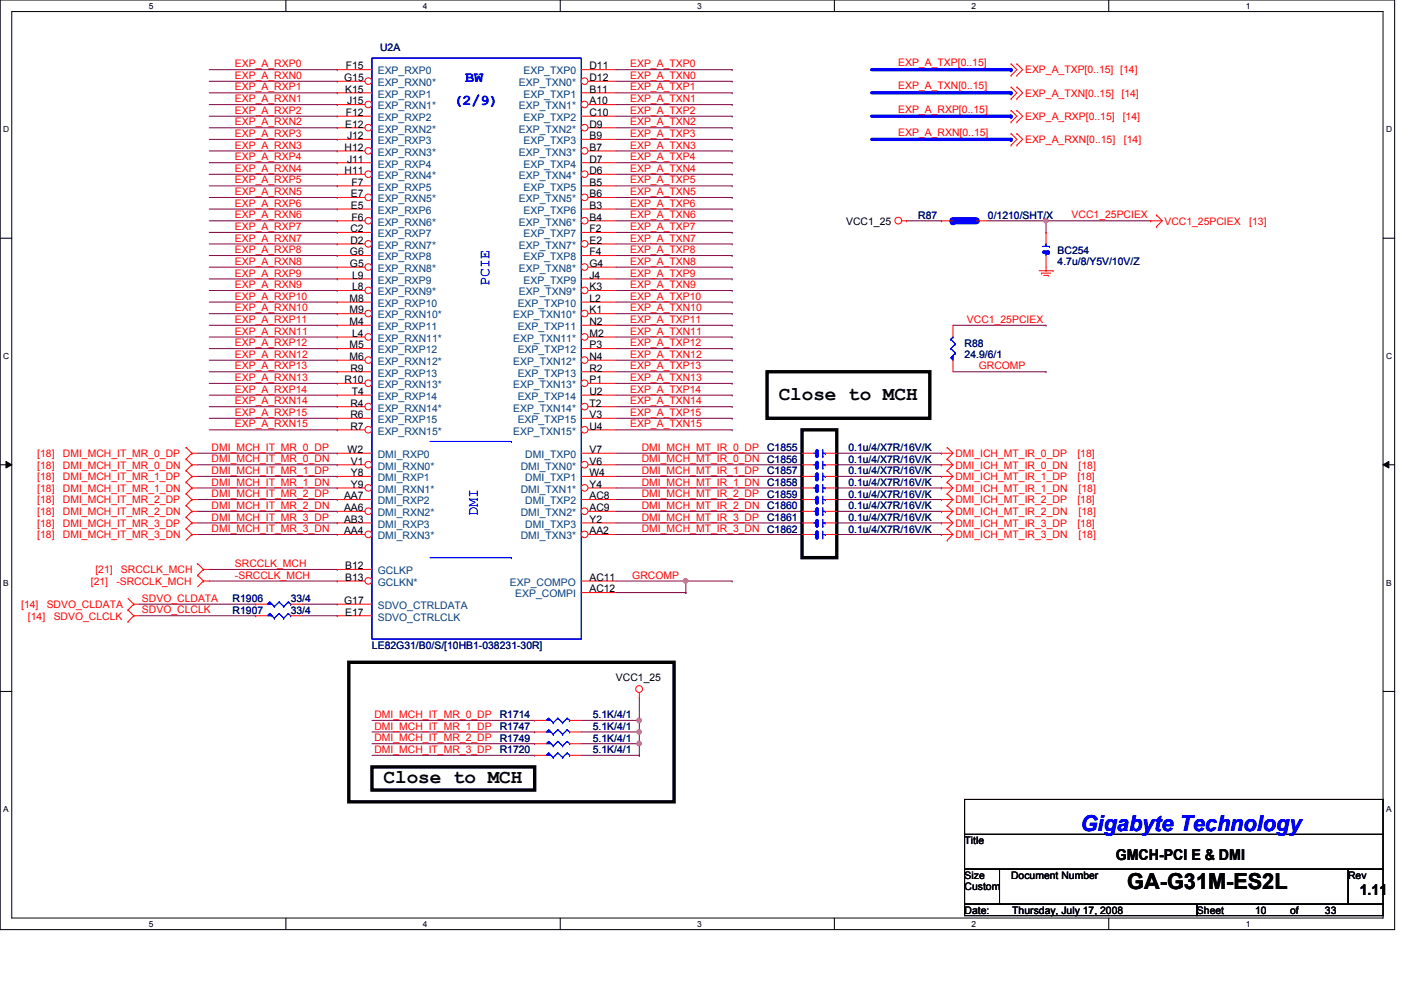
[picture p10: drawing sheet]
<svg xmlns="http://www.w3.org/2000/svg" width="297mm" height="210mm" viewBox="0 0 297 210" stroke-linecap="round" stroke-linejoin="round" font-family="sans-serif">
<path d="M0 0h295.7v197.1h-295.7zM2.5 2.5h290.7v192.1h-290.7z" fill="none" stroke="#000" stroke-width=".21"/>
<g fill="#fff">
<path d="M31.5 .3h1v1.9h-1z"/>
<path d="M31.5 194.9h1v2h-1z"/>
</g>
<path d="M60.6 0v2.5M60.6 194.6v2.5" fill="none" stroke="#000" stroke-width=".21"/>
<g fill="#fff">
<path d="M89.7 .3h.9v1.9h-.9z"/>
<path d="M89.7 194.9h.9v2h-.9z"/>
</g>
<path d="M118.8 0v2.5M118.8 194.6v2.5" fill="none" stroke="#000" stroke-width=".21"/>
<g fill="#fff">
<path d="M147.8 .3h1v1.9h-1z"/>
<path d="M147.8 194.9h1v2h-1z"/>
</g>
<path d="M176.9 0v2.5M176.9 194.6v2.5" fill="none" stroke="#000" stroke-width=".21"/>
<g fill="#fff">
<path d="M205.9 .3h1v1.9h-1z"/>
<path d="M205.9 194.9h1v2h-1z"/>
</g>
<path d="M235.1 0v2.5M235.1 194.6v2.5" fill="none" stroke="#000" stroke-width=".21"/>
<g fill="#fff">
<path d="M264.1 .3h1v1.9h-1z"/>
<path d="M264.1 194.9h1v2h-1z"/>
<path d="M.7 26.5h1.2v1.9h-1.2z"/>
<path d="M293.9 26.5h1.2v1.9h-1.2z"/>
<path d="M.7 74.5h1.2v2h-1.2z"/>
<path d="M293.9 74.5h1.2v2h-1.2z"/>
</g>
<path d="M0 50.5h2.5M293.2 50.5h2.5" fill="none" stroke="#000" stroke-width=".21"/>
<g fill="#fff">
<path d="M.7 122.6h1.1v1.9h-1.1z"/>
<path d="M293.9 122.6h1.1v1.9h-1.1z"/>
</g>
<path d="M0 98.6h2.5M1.3 97.8l1.2 .8-1.2 .6zM293.2 98.6l1.3-.8v1.4zM293.2 98.6h2.5" fill="none" stroke="#000" stroke-width=".21"/>
<path d="M1.3 97.8l1.2 .8-1.2 .6zM293.2 98.6l1.3-.8v1.4z" fill="#000"/>
<g fill="#fff">
<path d="M.7 170.6h1.1v2h-1.1z"/>
<path d="M293.9 170.6h1.1v2h-1.1z"/>
</g>
<path d="M0 146.6h2.5M293.2 146.6h2.5" fill="none" stroke="#000" stroke-width=".21"/>
<path d="M184.8 24.6h29.6" fill="none" stroke="#00f" stroke-width=".72"/>
<circle cx="214.4" cy="24.6" r=".36" fill="#00f"/>
<path d="M184.8 29.5h29.6" fill="none" stroke="#00f" stroke-width=".72"/>
<circle cx="214.4" cy="29.5" r=".36" fill="#00f"/>
<path d="M184.8 14.8h29.6" fill="none" stroke="#00f" stroke-width=".72"/>
<circle cx="214.4" cy="14.8" r=".36" fill="#00f"/>
<path d="M184.8 19.7h29.6" fill="none" stroke="#00f" stroke-width=".72"/>
<circle cx="214.4" cy="19.7" r=".36" fill="#00f"/>
<g fill="none" stroke="#800040" stroke-width=".21">
<path d="M44.4 19.7h27.1M44.4 14.8h27.1M44.4 17.2h27.1M71.5 19.7h.1M71.5 14.8h.1M71.5 17.2h.1M130.6 19.7h24.6M130.6 14.8h24.6M130.6 17.2h24.6M155.2 19.7h.1M155.2 17.2h.1M155.2 14.8h.1"/>
<path d="M44.4 24.6h27.1M44.4 39.4h27.1M44.4 37h27.1M44.4 32h27.1M44.4 29.5h27.1M44.4 27.1h27.1M44.4 22.2h27.1M44.4 34.5h27.1M71.5 24.6h.1M71.5 39.4h.1M71.5 29.5h.1M71.5 34.5h.1"/>
<path d="M71.5 22.2h.1M71.5 37h.1M71.5 27.1h.1M71.5 32h.1M130.6 24.6h24.6M130.6 39.4h24.6M130.6 37h24.6M130.6 32h24.6M130.6 29.5h24.6M130.6 27.1h24.6M130.6 22.2h24.6M130.6 34.5h24.6"/>
<path d="M155.2 37h.1M155.2 32h.1M155.2 27.1h.1M155.2 22.2h.1M155.2 39.4h.1M155.2 34.5h.1M155.2 29.5h.1M155.2 24.6h.1M44.4 46.8h27.1M44.4 56.6h27.1M44.4 51.7h27.1M44.4 49.3h27.1"/>
<path d="M44.4 41.9h27.1M44.4 54.2h27.1M44.4 59.1h27.1M44.4 44.3h27.1M71.5 46.8h.1M71.5 51.7h.1M71.5 56.6h.1M71.5 49.3h.1M71.5 54.2h.1M71.5 59.1h.1M71.5 41.9h.1M71.5 44.3h.1"/>
<path d="M130.6 46.8h24.6M130.6 56.6h24.6M130.6 51.7h24.6M130.6 49.3h24.6M130.6 41.9h24.6M130.6 54.2h24.6M130.6 59.1h24.6M130.6 44.3h24.6M155.2 56.6h.1M155.2 51.7h.1M155.2 49.3h.1M155.2 46.8h.1"/>
<path d="M155.2 41.9h.1M155.2 59.1h.1M155.2 54.2h.1M155.2 44.3h.1M44.4 78.8h27.1M44.4 76.4h27.1M44.4 69h27.1M44.4 71.5h27.1M44.4 61.6h27.1M44.4 73.9h27.1M44.4 66.5h27.1M44.4 64h27.1"/>
<path d="M71.5 78.8h.1M71.5 69h.1M71.5 73.9h.1M71.5 66.5h.1M71.5 71.5h.1M71.5 61.6h.1M71.5 76.4h.1M71.5 64h.1M130.6 78.8h24.6M130.6 76.4h24.6M130.6 69h24.6M130.6 71.5h24.6"/>
<path d="M130.6 61.6h24.6M130.6 73.9h24.6M155.2 76.4h.1M155.2 71.5h.1M155.2 61.6h.1M155.2 78.8h.1M155.2 73.9h.1M155.2 69h.1M44.4 91.1h27.1M44.4 86.2h27.1M44.4 81.3h27.1M44.4 83.8h27.1"/>
<path d="M44.4 88.7h27.1M71.5 91.1h.1M71.5 83.8h.1M71.5 88.7h.1M71.5 81.3h.1M71.5 86.2h.1M130.6 91.1h24.6M130.6 86.2h24.6M130.6 81.3h24.6M130.6 83.8h24.6M130.6 88.7h24.6M155.2 91.1h.1"/>
<path d="M155.2 86.2h.1M155.2 81.3h.1M155.2 88.7h.1M155.2 83.8h.1M44.4 120.7h27.1M44.4 123.2h27.1M71.5 120.7h.1M71.5 123.2h.1M130.6 123.2h14.8M130.6 125.6h14.8M145.4 125.6h.1M145.4 123.2h.1"/>
<path d="M145.4 123.2v2.4"/>
</g>
<circle cx="145.4" cy="123.1" r=".47" fill="#f0f"/>
<circle cx="145.4" cy="123.1" r=".47" fill="none" stroke="#f0f" stroke-width=".21"/>
<path d="M192.2 46.8h7.4M199.6 46.8h.1M209.5 46.8h12.3M221.8 49.3h.1M221.8 46.8h.1M221.8 46.8v2.5M202.1 78.8h19.7M202.1 69h19.7M221.8 78.8h.1M221.8 69h.1M145.4 123.2h9.8M155.2 123.2h.1" fill="none" stroke="#800040" stroke-width=".21"/>
<circle cx="221.7" cy="46.8" r=".47" fill="#f0f"/>
<circle cx="221.7" cy="46.8" r=".47" fill="none" stroke="#f0f" stroke-width=".21"/>
<g fill="none" stroke="#800040" stroke-width=".21">
<path d="M221.8 46.8h22.2M244 46.8h.1M130.6 64h24.6M130.6 66.5h24.6M155.2 64h.1M155.2 66.5h.1M41.9 98.6h29.6M41.9 96.1h29.6M71.5 96.1h.1M71.5 98.6h.1M130.6 98.6h39.4M130.6 96.1h39.4"/>
<path d="M170 98.6h.1M170 96.1h.1M177.4 98.6h22.2M177.4 96.1h22.2M199.6 98.6h.1M199.6 96.1h.1M41.9 113.3h29.6M41.9 103.5h29.6M41.9 101h29.6M41.9 108.4h29.6M41.9 105.9h29.6M41.9 110.9h29.6"/>
<path d="M71.5 108.4h.1M71.5 105.9h.1M71.5 103.5h.1M71.5 113.3h.1M71.5 101h.1M71.5 110.9h.1M130.6 113.3h39.4M130.6 103.5h39.4M130.6 101h39.4M130.6 108.4h39.4M130.6 105.9h39.4M130.6 110.9h39.4"/>
<path d="M170 113.3h.1M170 103.5h.1M170 101h.1M170 108.4h.1M170 105.9h.1M170 110.9h.1M177.4 113.3h22.2M177.4 103.5h22.2M177.4 101h22.2M177.4 108.4h22.2M177.4 105.9h22.2M177.4 110.9h22.2"/>
<path d="M199.6 108.4h.1M199.6 101h.1M199.6 105.9h.1M199.6 110.9h.1M199.6 113.3h.1M199.6 103.5h.1M78.9 157.7h34.5M78.9 155.2h34.5M113.4 157.7h.1M113.4 155.2h.1M123.2 157.7h12.3M135.5 157.7h.1"/>
<path d="M135.5 157.7v2.4M78.9 160.1h34.5M113.4 160.1h.1M135.5 160.1h.1"/>
</g>
<circle cx="135.5" cy="157.6" r=".47" fill="#f0f"/>
<circle cx="135.5" cy="157.6" r=".47" fill="none" stroke="#f0f" stroke-width=".21"/>
<path d="M123.2 155.2h12.3M123.2 152.7h12.3M135.5 155.2h.1M135.5 152.7h.1M135.5 152.7v2.5M123.2 160.1h12.3M135.5 160.1h.1" fill="none" stroke="#800040" stroke-width=".21"/>
<circle cx="135.5" cy="152.7" r=".47" fill="#f0f"/>
<circle cx="135.5" cy="152.7" r=".47" fill="none" stroke="#f0f" stroke-width=".21"/>
<path d="M78.9 152.7h34.5M113.4 152.7h.1M135.5 157.7h.1M135.5 155.2v2.5" fill="none" stroke="#800040" stroke-width=".21"/>
<circle cx="135.5" cy="155.2" r=".47" fill="#f0f"/>
<circle cx="135.5" cy="155.2" r=".47" fill="none" stroke="#f0f" stroke-width=".21"/>
<path d="M29.6 130.6h24.6M29.6 128.1h24.6M54.2 130.6h.1M54.2 128.1h.1M64.1 130.6h7.4M64.1 128.1h7.4M71.5 128.1h.1M71.5 130.6h.1M135.5 152.7h.1M135.5 147.8v4.9" fill="none" stroke="#800040" stroke-width=".21"/>
<g fill="none" stroke="#f00" stroke-width=".21">
<path d="M214.4 16h.1M214.4 13.5h.1M214.4 18.5h.1M214.4 13.5l1.2 1.3-1.2 1.2M214.4 18.5l1.2 1.2-1.2 1.3M215.6 16h.1M215.6 13.5h.1M215.6 18.5h.1M215.6 13.5l1.2 1.3-1.2 1.2M215.6 18.5l1.2 1.2-1.2 1.3M214.4 25.9h.1M214.4 23.4h.1"/>
<path d="M214.4 30.8h.1M214.4 28.3h.1M214.4 21h.1M214.4 23.4l1.2 1.2-1.2 1.3M214.4 28.3l1.2 1.2-1.2 1.3M215.6 25.9h.1M215.6 23.4h.1M215.6 30.8h.1M215.6 28.3h.1M215.6 21h.1M215.6 23.4l1.2 1.2-1.2 1.3M215.6 28.3l1.2 1.2-1.2 1.3"/>
<path d="M191.2 46.8h1M192.2 46.8h.1M220.3 57.4h3M220.8 57.9h.1M220.8 57.9h2M221.3 58.4h.9M221.8 57.4h.1M221.8 56.6v.8M222.2 58.4h.1M223.3 57.4h.1M244 46.8h.1M244 46.8h2.4"/>
<path d="M245.2 48h.1M245.2 45.6h.1M245.2 45.6l1.2 1.2M246.4 46.8l-1.2 1.2M39.5 94.9h.1M39.5 97.3h.1M39.5 99.8h.1M39.5 94.9l1.2 1.2M39.5 97.3l1.2 1.3M39.5 99.8l1.2 1.2M40.7 96.1h.1M40.7 98.6h.1"/>
<path d="M40.7 98.6h1.2M40.7 96.1h1.2M40.7 96.1l-1.2 1.2M40.7 98.6l-1.2 1.2M199.6 98.6h.1M199.6 96.1h.1M199.6 98.6h2.5M199.6 96.1h2.5M200.8 99.8h.1M200.8 97.3h.1M200.8 94.9h.1M200.8 97.3l1.3 1.3"/>
<path d="M200.8 94.9l1.3 1.2M200.8 99.8l1.3 1.2M202.1 98.6l-1.3 1.2M202.1 96.1l-1.3 1.2M39.5 102.2h.1M39.5 104.7h.1M39.5 107.2h.1M39.5 109.6h.1M39.5 112.1h.1M39.5 102.2l1.2 1.3M39.5 104.7l1.2 1.2M39.5 107.2l1.2 1.2"/>
<path d="M39.5 109.6l1.2 1.3M39.5 112.1l1.2 1.2M40.7 101h.1M40.7 103.5h.1M40.7 105.9h.1M40.7 108.4h.1M40.7 110.9h.1M40.7 113.3h.1M40.7 105.9h1.2M40.7 110.9h1.2M40.7 103.5h1.2M40.7 101h1.2"/>
<path d="M40.7 108.4h1.2M40.7 113.3h1.2M40.7 101l-1.2 1.2M40.7 103.5l-1.2 1.2M40.7 105.9l-1.2 1.3M40.7 108.4l-1.2 1.2M40.7 110.9l-1.2 1.2M40.7 113.3l-1.2 1.3M41.9 119.5h.1M41.9 119.5l1.2 1.2M199.6 105.9h.1M199.6 110.9h.1"/>
<path d="M199.6 103.5h.1M199.6 101h.1M199.6 108.4h.1M199.6 113.3h.1M199.6 105.9h2.5M199.6 110.9h2.5M199.6 103.5h2.5M199.6 101h2.5M199.6 108.4h2.5M199.6 113.3h2.5M200.8 107.2h.1M200.8 104.7h.1"/>
<path d="M200.8 112.1h.1M200.8 109.6h.1M200.8 102.2h.1M200.8 114.6h.1M200.8 104.7l1.3 1.2M200.8 109.6l1.3 1.3M200.8 102.2l1.3 1.3M200.8 107.2l1.3 1.2M200.8 112.1l1.3 1.2M202.1 105.9l-1.3 1.3M202.1 110.9l-1.3 1.2M202.1 103.5l-1.3 1.2"/>
<path d="M202.1 101l-1.3 1.2M202.1 108.4l-1.3 1.2M202.1 113.3l-1.3 1.3M27.1 131.8h.1M27.1 129.3h.1M27.1 129.3l1.3 1.3M27.1 126.9l1.3 1.2M28.4 130.6h.1M28.4 128.1h.1M28.4 130.6h1.2M28.4 130.6l-1.3 1.2M28.4 128.1h1.2"/>
<path d="M28.4 128.1l-1.3 1.2M41.9 122h.1M41.9 122l1.2 1.2M43.1 120.7h.1M43.1 123.2h.1M43.1 120.7h1.3M43.1 120.7l-1.2 1.3M43.1 123.2h1.3M43.1 123.2l-1.2 1.2M135.5 147.8h.1M135.5 146.9v.9"/>
<circle cx="190.4" cy="46.8" r=".72"/>
<circle cx="135.5" cy="146.1" r=".72"/>
</g>
<path d="M204.5 169.5h88.7v7.4h-88.7zM204.5 176.9h88.7v7.4h-88.7zM204.5 184.3h7.4v7.4h-7.4zM204.5 191.7h49.3v2.4h-49.3zM211.9 184.3h73.9v7.4h-73.9zM253.8 191.7h39.4v2.4h-39.4zM285.8 184.3h7.4v7.4h-7.4z" fill="none" stroke="#000" stroke-width=".21"/>
<path d="M162.6 78.8h34.5v9.9h-34.5zM170 91.1h7.4v27.1h-7.4zM74 140.4h68.9v29.6h-68.9zM78.9 162.6h34.5v4.9h-34.5z" fill="none" stroke="#000" stroke-width=".72"/>
<path d="M59.2 127.6h.1M59.2 127.6l-1 1M59.2 127.6l1 1M60.2 128.6h.1M61.1 127.6h.1M61.1 127.6l-.9 1M61.1 127.6l.5 .5M61.6 128.1h.1" fill="none" stroke="#00f" stroke-width=".21"/>
<path d="M56.7 128.1l.5-.5 .5 .5z" fill-rule="evenodd" fill="#00f"/>
<path d="M56.7 128.1l.5-.5 .5 .5zM57.2 127.6l1 1M58.2 128.6h.1M59.2 127.6h.1M59.2 127.6l-1 1M59.2 127.6l1 1M60.2 128.6h.1M61.1 127.6h.1M61.1 127.6l-.9 1M61.1 127.6l.5 .5M61.6 128.1h.1" fill="none" stroke="#00f" stroke-width=".21"/>
<path d="M56.7 128.1l.5-.5 .5 .5z" fill-rule="evenodd" fill="#00f"/>
<path d="M201.6 73.9h.1M201.6 71.9h.1M201.6 73.9l1 1M201.6 71.9l1 1M202.1 71.5h.1M202.1 71.5l-.5 .4M202.6 72.9h.1M202.6 72.9l-1 1M56.7 128.1l.5-.5 .5 .5zM57.2 127.6l1 1M58.2 128.6h.1" fill="none" stroke="#00f" stroke-width=".21"/>
<path d="M54.2 128.1h2.5M61.6 128.1h2.5" fill="none" stroke="#f00" stroke-width=".21"/>
<path d="M202.1 75.4v1l-.5-.5z" fill-rule="evenodd" fill="#00f"/>
<path d="M201.6 73.9h.1M201.6 71.9h.1M201.6 73.9l1 1M201.6 71.9l1 1M202.1 75.4v1l-.5-.5zM202.1 71.5h.1M202.1 71.5l-.5 .4M202.6 74.9h.1M202.6 72.9h.1M202.6 74.9l-1 1M202.6 72.9l-1 1" fill="none" stroke="#00f" stroke-width=".21"/>
<path d="M202.1 75.4v1l-.5-.5z" fill-rule="evenodd" fill="#00f"/>
<path d="M202.1 75.4v1l-.5-.5zM202.6 74.9h.1M202.6 74.9l-1 1" fill="none" stroke="#00f" stroke-width=".21"/>
<path d="M202.1 69v2.5M202.1 76.4v2.4" fill="none" stroke="#f00" stroke-width=".21"/>
<path d="M202.1 46.8h4.9" fill="none" stroke="#00f" stroke-width="1.4"/>
<circle cx="202.1" cy="46.8" r=".72" fill="#00f"/>
<path d="M202.1 46.8h4.9" fill="none" stroke="#00f" stroke-width="1.4"/>
<circle cx="202.1" cy="46.8" r=".72" fill="#00f"/>
<path d="M71.5 14.8h7.4M199.6 46.8h2.5M207 46.8h2.5" fill="none" stroke="#f00" stroke-width=".21"/>
<path d="M78.9 12.3h44.3v123.2h-44.3zM91.2 93.6h17.3M108.5 93.6h.1M91.2 118.2h17.3M108.5 118.2h.1" fill="none" stroke="#00f" stroke-width=".21"/>
<circle cx="78.1" cy="17.2" r=".71" fill="#fff"/>
<g fill="none" stroke="#f00" stroke-width=".21">
<path d="M71.5 17.2h5.9M71.5 19.7h7.4"/>
<circle cx="78.1" cy="17.2" r=".71"/>
</g>
<circle cx="78.1" cy="22.2" r=".71" fill="#fff"/>
<g fill="none" stroke="#f00" stroke-width=".21">
<path d="M71.5 22.2h5.9M71.5 24.6h7.4"/>
<circle cx="78.1" cy="22.2" r=".71"/>
</g>
<circle cx="78.1" cy="27.1" r=".71" fill="#fff"/>
<g fill="none" stroke="#f00" stroke-width=".21">
<path d="M71.5 27.1h5.9M71.5 29.5h7.4"/>
<circle cx="78.1" cy="27.1" r=".71"/>
</g>
<circle cx="78.1" cy="32" r=".71" fill="#fff"/>
<g fill="none" stroke="#f00" stroke-width=".21">
<path d="M71.5 32h5.9M71.5 34.5h7.4"/>
<circle cx="78.1" cy="32" r=".71"/>
</g>
<circle cx="78.1" cy="36.9" r=".71" fill="#fff"/>
<g fill="none" stroke="#f00" stroke-width=".21">
<path d="M71.5 37h5.9M71.5 39.4h7.4"/>
<circle cx="78.1" cy="36.9" r=".71"/>
</g>
<circle cx="78.1" cy="41.8" r=".71" fill="#fff"/>
<g fill="none" stroke="#f00" stroke-width=".21">
<path d="M71.5 41.9h5.9M71.5 44.3h7.4"/>
<circle cx="78.1" cy="41.8" r=".71"/>
</g>
<circle cx="78.1" cy="46.8" r=".71" fill="#fff"/>
<g fill="none" stroke="#f00" stroke-width=".21">
<path d="M71.5 46.8h5.9M71.5 49.3h7.4"/>
<circle cx="78.1" cy="46.8" r=".71"/>
</g>
<circle cx="78.1" cy="51.7" r=".71" fill="#fff"/>
<g fill="none" stroke="#f00" stroke-width=".21">
<path d="M71.5 51.7h5.9M71.5 54.2h7.4"/>
<circle cx="78.1" cy="51.7" r=".71"/>
</g>
<circle cx="78.1" cy="56.6" r=".71" fill="#fff"/>
<g fill="none" stroke="#f00" stroke-width=".21">
<path d="M71.5 56.6h5.9M71.5 59.1h7.4"/>
<circle cx="78.1" cy="56.6" r=".71"/>
</g>
<circle cx="78.1" cy="61.6" r=".71" fill="#fff"/>
<g fill="none" stroke="#f00" stroke-width=".21">
<path d="M71.5 61.6h5.9M71.5 64h7.4"/>
<circle cx="78.1" cy="61.6" r=".71"/>
</g>
<circle cx="78.1" cy="66.5" r=".71" fill="#fff"/>
<g fill="none" stroke="#f00" stroke-width=".21">
<path d="M71.5 66.5h5.9M71.5 69h7.4"/>
<circle cx="78.1" cy="66.5" r=".71"/>
</g>
<circle cx="78.1" cy="71.4" r=".71" fill="#fff"/>
<g fill="none" stroke="#f00" stroke-width=".21">
<path d="M71.5 71.5h5.9M71.5 73.9h7.4"/>
<circle cx="78.1" cy="71.4" r=".71"/>
</g>
<circle cx="78.1" cy="76.3" r=".71" fill="#fff"/>
<g fill="none" stroke="#f00" stroke-width=".21">
<path d="M71.5 76.4h5.9M71.5 78.8h7.4"/>
<circle cx="78.1" cy="76.3" r=".71"/>
</g>
<circle cx="78.1" cy="81.3" r=".71" fill="#fff"/>
<g fill="none" stroke="#f00" stroke-width=".21">
<path d="M71.5 81.3h5.9M71.5 83.8h7.4"/>
<circle cx="78.1" cy="81.3" r=".71"/>
</g>
<circle cx="78.1" cy="86.2" r=".71" fill="#fff"/>
<g fill="none" stroke="#f00" stroke-width=".21">
<path d="M71.5 86.2h5.9M71.5 88.7h7.4"/>
<circle cx="78.1" cy="86.2" r=".71"/>
</g>
<circle cx="78.1" cy="91.1" r=".71" fill="#fff"/>
<g fill="none" stroke="#f00" stroke-width=".21">
<path d="M71.5 91.1h5.9M71.5 96.1h7.4"/>
<circle cx="78.1" cy="91.1" r=".71"/>
</g>
<circle cx="78.1" cy="98.5" r=".71" fill="#fff"/>
<g fill="none" stroke="#f00" stroke-width=".21">
<path d="M71.5 98.6h5.9M71.5 101h7.4"/>
<circle cx="78.1" cy="98.5" r=".71"/>
</g>
<circle cx="78.1" cy="103.4" r=".71" fill="#fff"/>
<g fill="none" stroke="#f00" stroke-width=".21">
<path d="M71.5 103.5h5.9M71.5 105.9h7.4"/>
<circle cx="78.1" cy="103.4" r=".71"/>
</g>
<circle cx="78.1" cy="108.4" r=".71" fill="#fff"/>
<g fill="none" stroke="#f00" stroke-width=".21">
<path d="M71.5 108.4h5.9M71.5 110.9h7.4"/>
<circle cx="78.1" cy="108.4" r=".71"/>
</g>
<circle cx="78.1" cy="113.3" r=".71" fill="#fff"/>
<g fill="none" stroke="#f00" stroke-width=".21">
<path d="M71.5 113.3h5.9M71.5 120.7h7.4"/>
<circle cx="78.1" cy="113.3" r=".71"/>
</g>
<circle cx="78.1" cy="123.2" r=".71" fill="#fff"/>
<g fill="none" stroke="#f00" stroke-width=".21">
<path d="M123.2 14.8h7.4M71.5 123.2h5.9M71.5 128.1h7.4M71.5 130.6h7.4"/>
<circle cx="78.1" cy="123.2" r=".71"/>
</g>
<circle cx="124" cy="17.2" r=".71" fill="#fff"/>
<g fill="none" stroke="#f00" stroke-width=".21">
<path d="M123.2 19.7h7.4M124.7 17.2h5.9"/>
<circle cx="124" cy="17.2" r=".71"/>
</g>
<circle cx="124" cy="22.2" r=".71" fill="#fff"/>
<g fill="none" stroke="#f00" stroke-width=".21">
<path d="M123.2 24.6h7.4M124.7 22.2h5.9"/>
<circle cx="124" cy="22.2" r=".71"/>
</g>
<circle cx="124" cy="27.1" r=".71" fill="#fff"/>
<g fill="none" stroke="#f00" stroke-width=".21">
<path d="M123.2 29.5h7.4M124.7 27.1h5.9"/>
<circle cx="124" cy="27.1" r=".71"/>
</g>
<circle cx="124" cy="32" r=".71" fill="#fff"/>
<g fill="none" stroke="#f00" stroke-width=".21">
<path d="M123.2 34.5h7.4M124.7 32h5.9"/>
<circle cx="124" cy="32" r=".71"/>
</g>
<circle cx="124" cy="36.9" r=".71" fill="#fff"/>
<g fill="none" stroke="#f00" stroke-width=".21">
<path d="M123.2 39.4h7.4M124.7 37h5.9"/>
<circle cx="124" cy="36.9" r=".71"/>
</g>
<circle cx="124" cy="41.8" r=".71" fill="#fff"/>
<g fill="none" stroke="#f00" stroke-width=".21">
<path d="M123.2 44.3h7.4M124.7 41.9h5.9"/>
<circle cx="124" cy="41.8" r=".71"/>
</g>
<circle cx="124" cy="46.8" r=".71" fill="#fff"/>
<g fill="none" stroke="#f00" stroke-width=".21">
<path d="M123.2 49.3h7.4M124.7 46.8h5.9"/>
<circle cx="124" cy="46.8" r=".71"/>
</g>
<circle cx="124" cy="51.7" r=".71" fill="#fff"/>
<g fill="none" stroke="#f00" stroke-width=".21">
<path d="M123.2 54.2h7.4M124.7 51.7h5.9"/>
<circle cx="124" cy="51.7" r=".71"/>
</g>
<circle cx="124" cy="56.6" r=".71" fill="#fff"/>
<g fill="none" stroke="#f00" stroke-width=".21">
<path d="M123.2 59.1h7.4M124.7 56.6h5.9"/>
<circle cx="124" cy="56.6" r=".71"/>
</g>
<circle cx="124" cy="61.6" r=".71" fill="#fff"/>
<g fill="none" stroke="#f00" stroke-width=".21">
<path d="M123.2 64h7.4M124.7 61.6h5.9"/>
<circle cx="124" cy="61.6" r=".71"/>
</g>
<circle cx="124" cy="66.5" r=".71" fill="#fff"/>
<g fill="none" stroke="#f00" stroke-width=".21">
<path d="M123.2 69h7.4M124.7 66.5h5.9"/>
<circle cx="124" cy="66.5" r=".71"/>
</g>
<circle cx="124" cy="71.4" r=".71" fill="#fff"/>
<g fill="none" stroke="#f00" stroke-width=".21">
<path d="M123.2 73.9h7.4M124.7 71.5h5.9"/>
<circle cx="124" cy="71.4" r=".71"/>
</g>
<circle cx="124" cy="76.3" r=".71" fill="#fff"/>
<g fill="none" stroke="#f00" stroke-width=".21">
<path d="M123.2 78.8h7.4M124.7 76.4h5.9"/>
<circle cx="124" cy="76.3" r=".71"/>
</g>
<circle cx="124" cy="81.3" r=".71" fill="#fff"/>
<g fill="none" stroke="#f00" stroke-width=".21">
<path d="M123.2 83.8h7.4M124.7 81.3h5.9"/>
<circle cx="124" cy="81.3" r=".71"/>
</g>
<circle cx="124" cy="86.2" r=".71" fill="#fff"/>
<g fill="none" stroke="#f00" stroke-width=".21">
<path d="M123.2 88.7h7.4M124.7 86.2h5.9"/>
<circle cx="124" cy="86.2" r=".71"/>
</g>
<circle cx="124" cy="91.1" r=".71" fill="#fff"/>
<g fill="none" stroke="#f00" stroke-width=".21">
<path d="M123.2 96.1h7.4M124.7 91.1h5.9"/>
<circle cx="124" cy="91.1" r=".71"/>
</g>
<circle cx="124" cy="98.5" r=".71" fill="#fff"/>
<g fill="none" stroke="#f00" stroke-width=".21">
<path d="M124.7 98.6h5.9M123.2 101h7.4"/>
<circle cx="124" cy="98.5" r=".71"/>
</g>
<circle cx="124" cy="103.4" r=".71" fill="#fff"/>
<g fill="none" stroke="#f00" stroke-width=".21">
<path d="M123.2 105.9h7.4M124.7 103.5h5.9"/>
<circle cx="124" cy="103.4" r=".71"/>
</g>
<circle cx="124" cy="108.4" r=".71" fill="#fff"/>
<g fill="none" stroke="#f00" stroke-width=".21">
<path d="M123.2 110.9h7.4M124.7 108.4h5.9"/>
<circle cx="124" cy="108.4" r=".71"/>
</g>
<circle cx="124" cy="113.3" r=".71" fill="#fff"/>
<g fill="none" stroke="#f00" stroke-width=".21">
<path d="M124.7 113.3h5.9M123.2 123.2h7.4M123.2 125.6h7.4"/>
<circle cx="124" cy="113.3" r=".71"/>
</g>
<path d="M221 52.2h1.5M221.8 53.5h.1M221.8 51.7h.1M221.8 51.7v.5M221.8 53.5v.7M222.5 52.2h.1" fill="none" stroke="#00f" stroke-width=".21"/>
<path d="M221.3 53.5h.9" fill="none" stroke="#00f" stroke-width=".72"/>
<circle cx="222.2" cy="53.5" r=".36" fill="#00f"/>
<path d="M221 52.2h1.5M221.8 53.5h.1M221.8 51.7h.1M221.8 51.7v.5M221.8 53.5v.7M222.5 52.2h.1" fill="none" stroke="#00f" stroke-width=".21"/>
<path d="M221.3 53.5h.9" fill="none" stroke="#00f" stroke-width=".72"/>
<circle cx="222.2" cy="53.5" r=".36" fill="#00f"/>
<path d="M221.8 49.3v2.4M221.8 54.2v2.4" fill="none" stroke="#f00" stroke-width=".21"/>
<path d="M59.2 130.1h.1M59.2 130.1l-1 1M59.2 130.1l1 1M60.2 131.1h.1M61.1 130.1h.1M61.1 130.1l-.9 1M61.1 130.1l.5 .5M61.6 130.6h.1" fill="none" stroke="#00f" stroke-width=".21"/>
<path d="M56.7 130.6l.5-.5 .5 .5z" fill-rule="evenodd" fill="#00f"/>
<path d="M56.7 130.6l.5-.5 .5 .5zM57.2 130.1l1 1M58.2 131.1h.1M59.2 130.1h.1M59.2 130.1l-1 1M59.2 130.1l1 1M60.2 131.1h.1M61.1 130.1h.1M61.1 130.1l-.9 1M61.1 130.1l.5 .5M61.6 130.6h.1" fill="none" stroke="#00f" stroke-width=".21"/>
<path d="M56.7 130.6l.5-.5 .5 .5z" fill-rule="evenodd" fill="#00f"/>
<path d="M56.7 130.6l.5-.5 .5 .5zM57.2 130.1l1 1M58.2 131.1h.1M118.3 154.7h.1M118.3 154.7l-1 1M118.3 154.7l1 1M119.3 155.7h.1M120.3 154.7h.1M120.3 154.7l-1 1M120.3 154.7l.5 .5M120.8 155.2h.1" fill="none" stroke="#00f" stroke-width=".21"/>
<path d="M54.2 130.6h2.5M61.6 130.6h2.5" fill="none" stroke="#f00" stroke-width=".21"/>
<path d="M115.8 155.2l.5-.5 .5 .5z" fill-rule="evenodd" fill="#00f"/>
<path d="M115.8 155.2l.5-.5 .5 .5zM116.3 154.7l1 1M117.3 155.7h.1M118.3 154.7h.1M118.3 154.7l-1 1M118.3 154.7l1 1M119.3 155.7h.1M120.3 154.7h.1M120.3 154.7l-1 1M120.3 154.7l.5 .5M120.8 155.2h.1" fill="none" stroke="#00f" stroke-width=".21"/>
<path d="M115.8 155.2l.5-.5 .5 .5z" fill-rule="evenodd" fill="#00f"/>
<path d="M172.5 98.6h.7M173.2 98.6h.1M174.5 99.3h.1M174.5 98.6h.5M174.5 97.8v1.5M175 98.6h.1M115.8 155.2l.5-.5 .5 .5zM116.3 154.7l1 1M117.3 155.7h.1" fill="none" stroke="#00f" stroke-width=".21"/>
<path d="M113.4 155.2h2.4M120.8 155.2h2.4" fill="none" stroke="#f00" stroke-width=".21"/>
<path d="M173.2 98v1" fill="none" stroke="#00f" stroke-width=".72"/>
<circle cx="173.2" cy="99" r=".36" fill="#00f"/>
<path d="M172.5 98.6h.7M173.2 98.6h.1M174.5 99.3h.1M174.5 98.6h.5M174.5 97.8v1.5M175 98.6h.1" fill="none" stroke="#00f" stroke-width=".21"/>
<path d="M173.2 98v1" fill="none" stroke="#00f" stroke-width=".72"/>
<circle cx="173.2" cy="99" r=".36" fill="#00f"/>
<path d="M170 98.6h2.5M175 98.6h2.4" fill="none" stroke="#f00" stroke-width=".21"/>
<path d="M118.3 157.2h.1M118.3 157.2l-1 1M118.3 157.2l1 1M119.3 158.2h.1M120.3 157.2h.1M120.3 157.2l-1 1M120.3 157.2l.5 .5M120.8 157.7h.1" fill="none" stroke="#00f" stroke-width=".21"/>
<path d="M115.8 157.7l.5-.5 .5 .5z" fill-rule="evenodd" fill="#00f"/>
<path d="M115.8 157.7l.5-.5 .5 .5zM116.3 157.2l1 1M117.3 158.2h.1M118.3 157.2h.1M118.3 157.2l-1 1M118.3 157.2l1 1M119.3 158.2h.1M120.3 157.2h.1M120.3 157.2l-1 1M120.3 157.2l.5 .5M120.8 157.7h.1" fill="none" stroke="#00f" stroke-width=".21"/>
<path d="M115.8 157.7l.5-.5 .5 .5z" fill-rule="evenodd" fill="#00f"/>
<path d="M115.8 157.7l.5-.5 .5 .5zM116.3 157.2l1 1M117.3 158.2h.1M118.3 159.6h.1M118.3 159.6l-1 1M118.3 159.6l1 1M120.3 159.6h.1M120.3 159.6l-1 1M120.3 159.6l.5 .5M119.3 160.6h.1M120.8 160.1h.1" fill="none" stroke="#00f" stroke-width=".21"/>
<path d="M113.4 157.7h2.4M120.8 157.7h2.4" fill="none" stroke="#f00" stroke-width=".21"/>
<path d="M116.3 159.6l.5 .5h-1z" fill-rule="evenodd" fill="#00f"/>
<path d="M116.3 159.6l.5 .5h-1zM116.3 159.6l1 1M118.3 159.6h.1M118.3 159.6l-1 1M118.3 159.6l1 1M120.3 159.6h.1M120.3 159.6l-1 1M120.3 159.6l.5 .5M117.3 160.6h.1M119.3 160.6h.1M120.8 160.1h.1" fill="none" stroke="#00f" stroke-width=".21"/>
<path d="M116.3 159.6l.5 .5h-1z" fill-rule="evenodd" fill="#00f"/>
<path d="M172.5 113.3h.7M173.2 113.3h.1M174.5 114h.1M174.5 113.3h.5M174.5 112.6v1.4M175 113.3h.1M116.3 159.6l.5 .5h-1zM116.3 159.6l1 1M117.3 160.6h.1" fill="none" stroke="#00f" stroke-width=".21"/>
<path d="M113.4 160.1h2.4M120.8 160.1h2.4" fill="none" stroke="#f00" stroke-width=".21"/>
<path d="M173.2 112.8v1" fill="none" stroke="#00f" stroke-width=".72"/>
<circle cx="173.2" cy="113.8" r=".36" fill="#00f"/>
<path d="M172.5 113.3h.7M173.2 113.3h.1M174.5 114h.1M174.5 113.3h.5M174.5 112.6v1.4M175 113.3h.1" fill="none" stroke="#00f" stroke-width=".21"/>
<path d="M173.2 112.8v1" fill="none" stroke="#00f" stroke-width=".72"/>
<circle cx="173.2" cy="113.8" r=".36" fill="#00f"/>
<path d="M170 113.3h2.5M175 113.3h2.4" fill="none" stroke="#f00" stroke-width=".21"/>
<path d="M172.5 101h.7M173.2 101h.1M174.5 101.7h.1M174.5 101h.5M174.5 100.3v1.4M175 101h.1" fill="none" stroke="#00f" stroke-width=".21"/>
<path d="M173.2 100.5v1" fill="none" stroke="#00f" stroke-width=".72"/>
<circle cx="173.2" cy="101.5" r=".36" fill="#00f"/>
<path d="M172.5 101h.7M173.2 101h.1M174.5 101.7h.1M174.5 101h.5M174.5 100.3v1.4M175 101h.1" fill="none" stroke="#00f" stroke-width=".21"/>
<path d="M173.2 100.5v1" fill="none" stroke="#00f" stroke-width=".72"/>
<circle cx="173.2" cy="101.5" r=".36" fill="#00f"/>
<path d="M170 101h2.5M175 101h2.4" fill="none" stroke="#f00" stroke-width=".21"/>
<path d="M172.5 103.5h.7M173.2 103.5h.1M174.5 104.2h.1M174.5 103.5h.5M174.5 102.7v1.5M175 103.5h.1" fill="none" stroke="#00f" stroke-width=".21"/>
<path d="M173.2 103v1" fill="none" stroke="#00f" stroke-width=".72"/>
<circle cx="173.2" cy="104" r=".36" fill="#00f"/>
<path d="M172.5 103.5h.7M173.2 103.5h.1M174.5 104.2h.1M174.5 103.5h.5M174.5 102.7v1.5M175 103.5h.1" fill="none" stroke="#00f" stroke-width=".21"/>
<path d="M173.2 103v1" fill="none" stroke="#00f" stroke-width=".72"/>
<circle cx="173.2" cy="104" r=".36" fill="#00f"/>
<path d="M170 103.5h2.5M175 103.5h2.4" fill="none" stroke="#f00" stroke-width=".21"/>
<path d="M172.5 96.1h.7M173.2 96.1h.1M174.5 96.8h.1M174.5 96.1h.5M174.5 95.3v1.5M175 96.1h.1" fill="none" stroke="#00f" stroke-width=".21"/>
<path d="M173.2 95.6v1" fill="none" stroke="#00f" stroke-width=".72"/>
<circle cx="173.2" cy="96.6" r=".36" fill="#00f"/>
<path d="M172.5 96.1h.7M173.2 96.1h.1M174.5 96.8h.1M174.5 96.1h.5M174.5 95.3v1.5M175 96.1h.1" fill="none" stroke="#00f" stroke-width=".21"/>
<path d="M173.2 95.6v1" fill="none" stroke="#00f" stroke-width=".72"/>
<circle cx="173.2" cy="96.6" r=".36" fill="#00f"/>
<path d="M170 96.1h2.5M175 96.1h2.4" fill="none" stroke="#f00" stroke-width=".21"/>
<path d="M172.5 105.9h.7M173.2 105.9h.1M174.5 106.7h.1M174.5 105.9h.5M174.5 105.2v1.5M175 105.9h.1" fill="none" stroke="#00f" stroke-width=".21"/>
<path d="M173.2 105.5v.9" fill="none" stroke="#00f" stroke-width=".72"/>
<circle cx="173.2" cy="106.4" r=".36" fill="#00f"/>
<path d="M172.5 105.9h.7M173.2 105.9h.1M174.5 106.7h.1M174.5 105.9h.5M174.5 105.2v1.5M175 105.9h.1" fill="none" stroke="#00f" stroke-width=".21"/>
<path d="M173.2 105.5v.9" fill="none" stroke="#00f" stroke-width=".72"/>
<circle cx="173.2" cy="106.4" r=".36" fill="#00f"/>
<path d="M170 105.9h2.5M175 105.9h2.4" fill="none" stroke="#f00" stroke-width=".21"/>
<path d="M172.5 108.4h.7M173.2 108.4h.1M174.5 109.1h.1M174.5 108.4h.5M174.5 107.7v1.4M175 108.4h.1" fill="none" stroke="#00f" stroke-width=".21"/>
<path d="M173.2 107.9v1" fill="none" stroke="#00f" stroke-width=".72"/>
<circle cx="173.2" cy="108.9" r=".36" fill="#00f"/>
<path d="M172.5 108.4h.7M173.2 108.4h.1M174.5 109.1h.1M174.5 108.4h.5M174.5 107.7v1.4M175 108.4h.1" fill="none" stroke="#00f" stroke-width=".21"/>
<path d="M173.2 107.9v1" fill="none" stroke="#00f" stroke-width=".72"/>
<circle cx="173.2" cy="108.9" r=".36" fill="#00f"/>
<path d="M170 108.4h2.5M175 108.4h2.4" fill="none" stroke="#f00" stroke-width=".21"/>
<path d="M172.5 110.9h.7M173.2 110.9h.1M174.5 111.6h.1M174.5 110.9h.5M174.5 110.1v1.5M175 110.9h.1" fill="none" stroke="#00f" stroke-width=".21"/>
<path d="M173.2 110.4v.9" fill="none" stroke="#00f" stroke-width=".72"/>
<circle cx="173.2" cy="111.3" r=".36" fill="#00f"/>
<path d="M172.5 110.9h.7M173.2 110.9h.1M174.5 111.6h.1M174.5 110.9h.5M174.5 110.1v1.5M175 110.9h.1" fill="none" stroke="#00f" stroke-width=".21"/>
<path d="M173.2 110.4v.9" fill="none" stroke="#00f" stroke-width=".72"/>
<circle cx="173.2" cy="111.3" r=".36" fill="#00f"/>
<path d="M170 110.9h2.5M175 110.9h2.4" fill="none" stroke="#f00" stroke-width=".21"/>
<path d="M118.3 152.3h.1M118.3 152.3l-1 .9M118.3 152.3l1 .9M119.3 153.2h.1M120.3 152.3h.1M120.3 152.3l-1 .9M120.3 152.3l.5 .4M120.8 152.7h.1" fill="none" stroke="#00f" stroke-width=".21"/>
<path d="M115.8 152.7l.5-.4 .5 .4z" fill-rule="evenodd" fill="#00f"/>
<path d="M115.8 152.7l.5-.4 .5 .4zM116.3 152.3l1 .9M117.3 153.2h.1M118.3 152.3h.1M118.3 152.3l-1 .9M118.3 152.3l1 .9M119.3 153.2h.1M120.3 152.3h.1M120.3 152.3l-1 .9M120.3 152.3l.5 .4M120.8 152.7h.1" fill="none" stroke="#00f" stroke-width=".21"/>
<path d="M115.8 152.7l.5-.4 .5 .4z" fill-rule="evenodd" fill="#00f"/>
<path d="M115.8 152.7l.5-.4 .5 .4zM116.3 152.3l1 .9M117.3 153.2h.1" fill="none" stroke="#00f" stroke-width=".21"/>
<path d="M113.4 152.7h2.4M120.8 152.7h2.4" fill="none" stroke="#f00" stroke-width=".21"/>
<circle cx="145.4" cy="123.1" r=".47" fill="#f0f"/>
<circle cx="145.4" cy="123.1" r=".47" fill="none" stroke="#f0f" stroke-width=".21"/>
<circle cx="221.7" cy="46.8" r=".47" fill="#f0f"/>
<circle cx="221.7" cy="46.8" r=".47" fill="none" stroke="#f0f" stroke-width=".21"/>
<circle cx="135.5" cy="157.6" r=".47" fill="#f0f"/>
<circle cx="135.5" cy="157.6" r=".47" fill="none" stroke="#f0f" stroke-width=".21"/>
<circle cx="135.5" cy="152.7" r=".47" fill="#f0f"/>
<circle cx="135.5" cy="152.7" r=".47" fill="none" stroke="#f0f" stroke-width=".21"/>
<circle cx="135.5" cy="155.2" r=".47" fill="#f0f"/>
<circle cx="135.5" cy="155.2" r=".47" fill="none" stroke="#f0f" stroke-width=".21"/>
<text font-size="4.7" fill="#00f" x="229.1" y="176.2">Gigabyte Technology</text>
<text font-size="4.7" x="239" y="188.6">GA-G31M-ES2L</text>
<g font-size="4.1">
<text x="165.1" y="84.8">Close to MCH</text>
<text x="81.3" y="166.1">Close to MCH</text>
</g>
<g font-size="3.2" fill="#00f">
<text x="98.6" y="17.4">BW</text>
<text x="96.1" y="22.3">(2/9)</text>
<text x="103.8" y="60.6" transform="rotate(-90 103.8 60.6)">PCIE</text>
<text x="101.3" y="109.4" transform="rotate(-90 101.3 109.4)">DMI</text>
</g>
<g font-size="3.2">
<text x="236.6" y="182.3">GMCH-PCI E &amp; DMI</text>
<text x="288.3" y="189.7">1.11</text>
</g>
<g font-size="2.2" fill="#000080">
<text x="80.6" y="10.9">U2A</text>
<text x="194.7" y="46.4">R87</text>
<text x="209.5" y="46.4">0/1210/SHT/X</text>
<text x="224.2" y="53.8">BC254</text>
<text x="224.2" y="56.2">4.7u/8/Y5V/10V/Z</text>
<text x="204.5" y="73.5">R88</text>
<text x="204.5" y="75.9">24.9/6/1</text>
<text x="162.6" y="95.6">C1855</text>
<text x="179.9" y="95.6">0.1u/4/X7R/16V/K</text>
<text x="162.6" y="98.1">C1856</text>
<text x="162.6" y="100.6">C1857</text>
<text x="179.9" y="98.1">0.1u/4/X7R/16V/K</text>
<text x="179.9" y="100.6">0.1u/4/X7R/16V/K</text>
<text x="162.6" y="103">C1858</text>
<text x="162.6" y="105.5">C1859</text>
<text x="162.6" y="107.9">C1860</text>
<text x="179.9" y="103">0.1u/4/X7R/16V/K</text>
<text x="179.9" y="105.5">0.1u/4/X7R/16V/K</text>
<text x="179.9" y="107.9">0.1u/4/X7R/16V/K</text>
<text x="162.6" y="112.9">C1862</text>
<text x="162.6" y="110.4">C1861</text>
<text x="179.9" y="112.9">0.1u/4/X7R/16V/K</text>
<text x="179.9" y="110.4">0.1u/4/X7R/16V/K</text>
<text x="49.3" y="127.7">R1906</text>
<text x="49.3" y="130.1">R1907</text>
<text x="61.6" y="127.7">33/4</text>
<text x="61.6" y="130.1">33/4</text>
<text x="78.9" y="137.5">LE82G31/B0/S/[10HB1-038231-30R]</text>
<text x="106" y="154.8">R1747</text>
<text x="106" y="152.3">R1714</text>
<text x="125.7" y="154.8">5.1K/4/1</text>
<text x="125.7" y="152.3">5.1K/4/1</text>
<text x="106" y="157.2">R1749</text>
<text x="106" y="159.7">R1720</text>
<text x="125.7" y="157.2">5.1K/4/1</text>
<text x="125.7" y="159.7">5.1K/4/1</text>
</g>
<g font-size="2.2" fill="#f00">
<text x="49.8" y="14.3">EXP_A_RXP0</text>
<text x="49.8" y="16.7">EXP_A_RXN0</text>
<text x="133.6" y="16.7">EXP_A_TXN0</text>
<text x="133.6" y="14.3">EXP_A_TXP0</text>
<text x="190.5" y="14.1">EXP_A_TXP[0..15]</text>
<text x="217.3" y="15.6">EXP_A_TXP[0..15] [14]</text>
<text x="49.8" y="19.2">EXP_A_RXP1</text>
<text x="49.8" y="21.7">EXP_A_RXN1</text>
<text x="133.6" y="21.7">EXP_A_TXN1</text>
<text x="133.6" y="19.2">EXP_A_TXP1</text>
<text x="190.5" y="23.9">EXP_A_RXP[0..15]</text>
<text x="190.5" y="19">EXP_A_TXN[0..15]</text>
<text x="217.3" y="20.5">EXP_A_TXN[0..15]</text>
<text x="237.8" y="20.5">[14]</text>
<text x="49.8" y="24.1">EXP_A_RXP2</text>
<text x="49.8" y="29">EXP_A_RXP3</text>
<text x="49.8" y="26.6">EXP_A_RXN2</text>
<text x="133.6" y="26.6">EXP_A_TXN2</text>
<text x="133.6" y="29">EXP_A_TXP3</text>
<text x="133.6" y="24.1">EXP_A_TXP2</text>
<text x="190.5" y="28.8">EXP_A_RXN[0..15]</text>
<text x="217.3" y="25.4">EXP_A_RXP[0..15]</text>
<text x="238" y="25.4">[14]</text>
<text x="49.8" y="34">EXP_A_RXP4</text>
<text x="49.8" y="31.5">EXP_A_RXN3</text>
<text x="133.6" y="31.5">EXP_A_TXN3</text>
<text x="133.6" y="34">EXP_A_TXP4</text>
<text x="217.3" y="30.4">EXP_A_RXN[0..15]</text>
<text x="238.3" y="30.4">[14]</text>
<text x="49.8" y="38.9">EXP_A_RXP5</text>
<text x="49.8" y="36.4">EXP_A_RXN4</text>
<text x="49.8" y="41.4">EXP_A_RXN5</text>
<text x="133.6" y="41.4">EXP_A_TXN5</text>
<text x="133.6" y="36.4">EXP_A_TXN4</text>
<text x="133.6" y="38.9">EXP_A_TXP5</text>
<text x="49.8" y="46.3">EXP_A_RXN6</text>
<text x="49.8" y="43.8">EXP_A_RXP6</text>
<text x="133.6" y="46.3">EXP_A_TXN6</text>
<text x="133.6" y="43.8">EXP_A_TXP6</text>
<text x="227.2" y="46.3">VCC1_25PCIEX</text>
<text x="246.9" y="47.6">VCC1_25PCIEX</text>
<text x="264.9" y="47.6">[13]</text>
<text x="49.8" y="51.2">EXP_A_RXN7</text>
<text x="49.8" y="48.8">EXP_A_RXP7</text>
<text x="49.8" y="53.7">EXP_A_RXP8</text>
<text x="133.6" y="51.2">EXP_A_TXN7</text>
<text x="133.6" y="48.8">EXP_A_TXP7</text>
<text x="133.6" y="53.7">EXP_A_TXP8</text>
<text x="49.8" y="56.1">EXP_A_RXN8</text>
<text x="49.8" y="58.6">EXP_A_RXP9</text>
<text x="133.6" y="56.1">EXP_A_TXN8</text>
<text x="133.6" y="58.6">EXP_A_TXP9</text>
<text x="49.8" y="66">EXP_A_RXN10</text>
<text x="49.8" y="61.1">EXP_A_RXN9</text>
<text x="49.8" y="63.5">EXP_A_RXP10</text>
<text x="133.6" y="61.1">EXP_A_TXN9</text>
<text x="133.6" y="63.5">EXP_A_TXP10</text>
<text x="133.6" y="66">EXP_A_TXN10</text>
<text x="49.8" y="68.5">EXP_A_RXP11</text>
<text x="49.8" y="70.9">EXP_A_RXN11</text>
<text x="133.6" y="70.9">EXP_A_TXN11</text>
<text x="133.6" y="68.5">EXP_A_TXP11</text>
<text x="205" y="68.5">VCC1_25PCIEX</text>
<text x="49.8" y="73.4">EXP_A_RXP12</text>
<text x="49.8" y="75.9">EXP_A_RXN12</text>
<text x="133.6" y="75.9">EXP_A_TXN12</text>
<text x="133.6" y="73.4">EXP_A_TXP12</text>
<text x="49.8" y="78.3">EXP_A_RXP13</text>
<text x="49.8" y="83.3">EXP_A_RXP14</text>
<text x="49.8" y="80.8">EXP_A_RXN13</text>
<text x="133.6" y="80.8">EXP_A_TXN13</text>
<text x="133.6" y="83.3">EXP_A_TXP14</text>
<text x="133.6" y="78.3">EXP_A_TXP13</text>
<text x="207.5" y="78.3">GRCOMP</text>
<text x="49.8" y="88.2">EXP_A_RXP15</text>
<text x="49.8" y="85.7">EXP_A_RXN14</text>
<text x="133.6" y="85.7">EXP_A_TXN14</text>
<text x="133.6" y="88.2">EXP_A_TXP15</text>
<text x="44.9" y="95.6">DMI_MCH_IT_MR_0_DP</text>
<text x="49.8" y="90.6">EXP_A_RXN15</text>
<text x="133.6" y="90.6">EXP_A_TXN15</text>
<text x="136.1" y="95.6">DMI_MCH_MT_IR_0_DP</text>
<text x="7.9" y="96.9">[18]</text>
<text x="7.9" y="99.4">[18]</text>
<text x="7.9" y="101.8">[18]</text>
<text x="13.3" y="96.9">DMI_MCH_IT_MR_0_DP</text>
<text x="13.3" y="99.4">DMI_MCH_IT_MR_0_DN</text>
<text x="13.3" y="101.8">DMI_MCH_IT_MR_1_DP</text>
<text x="44.9" y="100.5">DMI_MCH_IT_MR_1_DP</text>
<text x="44.9" y="98">DMI_MCH_IT_MR_0_DN</text>
<text x="136.1" y="100.5">DMI_MCH_MT_IR_1_DP</text>
<text x="136.1" y="98">DMI_MCH_MT_IR_0_DN</text>
<text x="202.6" y="99.4">DMI_ICH_MT_IR_0_DN</text>
<text x="202.6" y="96.9">DMI_ICH_MT_IR_0_DP</text>
<text x="202.6" y="101.8">DMI_ICH_MT_IR_1_DP</text>
<text x="228.4" y="96.9">[18]</text>
<text x="228.4" y="101.8">[18]</text>
<text x="228.7" y="99.4">[18]</text>
<text x="7.9" y="104.3">[18]</text>
<text x="7.9" y="106.7">[18]</text>
<text x="13.3" y="104.3">DMI_MCH_IT_MR_1_DN</text>
<text x="13.3" y="106.7">DMI_MCH_IT_MR_2_DP</text>
<text x="44.9" y="107.9">DMI_MCH_IT_MR_2_DN</text>
<text x="44.9" y="105.4">DMI_MCH_IT_MR_2_DP</text>
<text x="44.9" y="103">DMI_MCH_IT_MR_1_DN</text>
<text x="136.1" y="103">DMI_MCH_MT_IR_1_DN</text>
<text x="136.1" y="107.9">DMI_MCH_MT_IR_2_DN</text>
<text x="136.1" y="105.4">DMI_MCH_MT_IR_2_DP</text>
<text x="202.6" y="106.7">DMI_ICH_MT_IR_2_DP</text>
<text x="202.6" y="104.3">DMI_ICH_MT_IR_1_DN</text>
<text x="228.4" y="106.7">[18]</text>
<text x="228.7" y="104.3">[18]</text>
<text x="7.9" y="109.2">[18]</text>
<text x="7.9" y="111.7">[18]</text>
<text x="13.3" y="109.2">DMI_MCH_IT_MR_2_DN</text>
<text x="13.3" y="111.7">DMI_MCH_IT_MR_3_DP</text>
<text x="44.9" y="112.8">DMI_MCH_IT_MR_3_DN</text>
<text x="44.9" y="110.4">DMI_MCH_IT_MR_3_DP</text>
<text x="136.1" y="112.8">DMI_MCH_MT_IR_3_DN</text>
<text x="136.1" y="110.4">DMI_MCH_MT_IR_3_DP</text>
<text x="202.6" y="111.7">DMI_ICH_MT_IR_3_DP</text>
<text x="202.6" y="109.2">DMI_ICH_MT_IR_2_DN</text>
<text x="228.4" y="111.7">[18]</text>
<text x="228.7" y="109.2">[18]</text>
<text x="7.9" y="114.1">[18]</text>
<text x="13.3" y="114.1">DMI_MCH_IT_MR_3_DN</text>
<text x="202.6" y="114.1">DMI_ICH_MT_IR_3_DN</text>
<text x="228.7" y="114.1">[18]</text>
<text x="19.3" y="124">[21]</text>
<text x="20.2" y="121.5">[21]</text>
<text x="24.7" y="124">-SRCCLK_MCH</text>
<text x="25.6" y="121.5">SRCCLK_MCH</text>
<text x="49.8" y="120.2">SRCCLK_MCH</text>
<text x="49.8" y="122.7">-SRCCLK_MCH</text>
<text x="134.1" y="122.7">GRCOMP</text>
<text x="4.5" y="128.9">[14]</text>
<text x="5.9" y="131.4">[14]</text>
<text x="9.9" y="128.9">SDVO_CLDATA</text>
<text x="11.4" y="131.4">SDVO_CLCLK</text>
<text x="30.1" y="130">SDVO_CLCLK</text>
<text x="30.1" y="127.6">SDVO_CLDATA</text>
<text x="79.4" y="154.7">DMI_MCH_IT_MR_1_DP</text>
<text x="79.4" y="152.2">DMI_MCH_IT_MR_0_DP</text>
<text x="79.4" y="157.2">DMI_MCH_IT_MR_2_DP</text>
<text x="79.4" y="159.6">DMI_MCH_IT_MR_3_DP</text>
</g>
<g font-size="2.2">
<text x="73" y="17.2">G15</text>
<text x="73.3" y="14.7">F15</text>
<text x="125" y="14.7">D11</text>
<text x="125" y="17.2">D12</text>
<text x="73.2" y="19.6">K15</text>
<text x="73.6" y="22.1">J15</text>
<text x="125" y="19.6">B11</text>
<text x="125" y="22.1">A10</text>
<text x="73.2" y="27.1">E12</text>
<text x="73.3" y="24.6">F12</text>
<text x="73.6" y="29.5">J12</text>
<text x="125" y="24.6">C10</text>
<text x="125" y="27.1">D9</text>
<text x="125" y="29.5">B9</text>
<text x="73.1" y="32">H12</text>
<text x="73.6" y="34.5">J11</text>
<text x="125" y="32">B7</text>
<text x="125" y="34.5">D7</text>
<text x="73.1" y="36.9">H11</text>
<text x="74.4" y="41.8">E7</text>
<text x="74.5" y="39.4">F7</text>
<text x="125" y="36.9">D6</text>
<text x="125" y="39.4">B5</text>
<text x="125" y="41.8">B6</text>
<text x="74.4" y="44.3">E5</text>
<text x="74.5" y="46.8">F6</text>
<text x="125" y="44.3">B3</text>
<text x="125" y="46.8">B4</text>
<text x="179.4" y="47.6">VCC1_25</text>
<text x="74.3" y="49.2">C2</text>
<text x="74.3" y="51.7">D2</text>
<text x="125" y="49.2">F2</text>
<text x="125" y="51.7">E2</text>
<text x="74.2" y="54.1">G6</text>
<text x="74.2" y="56.6">G5</text>
<text x="74.7" y="59.1">L9</text>
<text x="125" y="54.1">F4</text>
<text x="125" y="56.6">G4</text>
<text x="125" y="59.1">J4</text>
<text x="74.1" y="64">M8</text>
<text x="74.7" y="61.6">L8</text>
<text x="125" y="61.6">K3</text>
<text x="125" y="64">L2</text>
<text x="74.1" y="66.5">M9</text>
<text x="74.1" y="68.9">M4</text>
<text x="74.7" y="71.4">L4</text>
<text x="125" y="66.5">K1</text>
<text x="125" y="68.9">N2</text>
<text x="125" y="71.4">M2</text>
<text x="74.1" y="73.9">M5</text>
<text x="74.1" y="76.3">M6</text>
<text x="125" y="73.9">P3</text>
<text x="125" y="76.3">N4</text>
<text x="73.1" y="81.2">R10</text>
<text x="74.3" y="78.8">R9</text>
<text x="74.6" y="83.7">T4</text>
<text x="125" y="78.8">R2</text>
<text x="125" y="81.2">P1</text>
<text x="125" y="83.7">U2</text>
<text x="74.3" y="86.2">R4</text>
<text x="74.3" y="88.6">R6</text>
<text x="125" y="86.2">T2</text>
<text x="125" y="88.6">V3</text>
<text x="74.3" y="91.1">R7</text>
<text x="125" y="91.1">U4</text>
<text x="73.7" y="96.1">W2</text>
<text x="74.4" y="98.5">V1</text>
<text x="74.4" y="101">Y8</text>
<text x="125" y="96.1">V7</text>
<text x="125" y="98.5">V6</text>
<text x="125" y="101">W4</text>
<text x="72.9" y="105.9">AA7</text>
<text x="74.4" y="103.4">Y9</text>
<text x="125" y="103.4">Y4</text>
<text x="125" y="105.9">AC8</text>
<text x="72.9" y="108.4">AA6</text>
<text x="72.9" y="110.8">AB3</text>
<text x="72.9" y="113.3">AA4</text>
<text x="125" y="108.4">AC9</text>
<text x="125" y="110.8">Y2</text>
<text x="125" y="113.3">AA2</text>
<text x="73.2" y="120.7">B12</text>
<text x="73.2" y="123.1">B13</text>
<text x="125" y="123.1">AC11</text>
<text x="125" y="125.6">AC12</text>
<text x="73" y="128.1">G17</text>
<text x="73.2" y="130.5">E17</text>
<text x="130.6" y="144.4">VCC1_25</text>
<text x="204.5" y="178.9">Title</text>
<text x="204.5" y="186.3">Size</text>
<text x="204.5" y="188.8">Custom</text>
<text x="214.4" y="186.3">Document Number</text>
<text x="285.8" y="186.3">Rev</text>
<text x="204.5" y="193.7">Date:</text>
<text x="214.6" y="193.7">Thursday, July 17, 2008</text>
<text x="253.8" y="193.7">Sheet</text>
<text x="266.1" y="193.7">10</text>
<text x="273.5" y="193.7">of</text>
<text x="280.9" y="193.7">33</text>
</g>
<g font-size="2.2" fill="#004080">
<text x="80.1" y="15.8">EXP_RXP0</text>
<text x="111" y="15.8">EXP_TXP0</text>
<text x="80.1" y="18.2">EXP_RXN0*</text>
<text x="80.1" y="20.7">EXP_RXP1</text>
<text x="80.1" y="23.2">EXP_RXN1*</text>
<text x="110" y="18.2">EXP_TXN0*</text>
<text x="110" y="23.2">EXP_TXN1*</text>
<text x="111" y="20.7">EXP_TXP1</text>
<text x="80.1" y="25.7">EXP_RXP2</text>
<text x="80.1" y="28.1">EXP_RXN2*</text>
<text x="110" y="28.1">EXP_TXN2*</text>
<text x="111" y="25.7">EXP_TXP2</text>
<text x="80.1" y="30.6">EXP_RXP3</text>
<text x="80.1" y="33">EXP_RXN3*</text>
<text x="80.1" y="35.5">EXP_RXP4</text>
<text x="110" y="33">EXP_TXN3*</text>
<text x="111" y="30.6">EXP_TXP3</text>
<text x="111" y="35.5">EXP_TXP4</text>
<text x="80.1" y="38">EXP_RXN4*</text>
<text x="80.1" y="40.4">EXP_RXP5</text>
<text x="110" y="38">EXP_TXN4*</text>
<text x="111" y="40.4">EXP_TXP5</text>
<text x="80.1" y="42.9">EXP_RXN5*</text>
<text x="80.1" y="45.3">EXP_RXP6</text>
<text x="80.1" y="47.8">EXP_RXN6*</text>
<text x="110" y="42.9">EXP_TXN5*</text>
<text x="110" y="47.8">EXP_TXN6*</text>
<text x="111" y="45.3">EXP_TXP6</text>
<text x="80.1" y="50.3">EXP_RXP7</text>
<text x="80.1" y="52.7">EXP_RXN7*</text>
<text x="110" y="52.7">EXP_TXN7*</text>
<text x="111" y="50.3">EXP_TXP7</text>
<text x="80.1" y="55.2">EXP_RXP8</text>
<text x="80.1" y="57.7">EXP_RXN8*</text>
<text x="110" y="57.7">EXP_TXN8*</text>
<text x="111" y="55.2">EXP_TXP8</text>
<text x="80.1" y="60.2">EXP_RXP9</text>
<text x="80.1" y="62.6">EXP_RXN9*</text>
<text x="80.1" y="65.1">EXP_RXP10</text>
<text x="109.8" y="65.1">EXP_TXP10</text>
<text x="110" y="62.6">EXP_TXN9*</text>
<text x="111" y="60.2">EXP_TXP9</text>
<text x="80.1" y="67.5">EXP_RXN10*</text>
<text x="80.1" y="70">EXP_RXP11</text>
<text x="108.8" y="67.5">EXP_TXN10*</text>
<text x="109.8" y="70">EXP_TXP11</text>
<text x="80.1" y="72.5">EXP_RXN11*</text>
<text x="80.1" y="74.9">EXP_RXP12</text>
<text x="80.1" y="77.4">EXP_RXN12*</text>
<text x="108.8" y="72.5">EXP_TXN11*</text>
<text x="108.8" y="77.4">EXP_TXN12*</text>
<text x="109.8" y="74.9">EXP_TXP12</text>
<text x="80.1" y="79.8">EXP_RXP13</text>
<text x="80.1" y="82.3">EXP_RXN13*</text>
<text x="108.8" y="82.3">EXP_TXN13*</text>
<text x="109.8" y="79.8">EXP_TXP13</text>
<text x="80.1" y="84.8">EXP_RXP14</text>
<text x="80.1" y="87.2">EXP_RXN14*</text>
<text x="80.1" y="89.7">EXP_RXP15</text>
<text x="108.8" y="87.2">EXP_TXN14*</text>
<text x="109.8" y="84.8">EXP_TXP14</text>
<text x="109.8" y="89.7">EXP_TXP15</text>
<text x="80.1" y="92.2">EXP_RXN15*</text>
<text x="108.8" y="92.2">EXP_TXN15*</text>
<text x="80.1" y="97.1">DMI_RXP0</text>
<text x="80.1" y="99.6">DMI_RXN0*</text>
<text x="110.4" y="99.6">DMI_TXN0*</text>
<text x="111.4" y="97.1">DMI_TXP0</text>
<text x="80.1" y="102">DMI_RXP1</text>
<text x="80.1" y="104.5">DMI_RXN1*</text>
<text x="80.1" y="106.9">DMI_RXP2</text>
<text x="110.4" y="104.5">DMI_TXN1*</text>
<text x="111.4" y="102">DMI_TXP1</text>
<text x="111.4" y="106.9">DMI_TXP2</text>
<text x="80.1" y="109.4">DMI_RXN2*</text>
<text x="80.1" y="111.9">DMI_RXP3</text>
<text x="110.4" y="109.4">DMI_TXN2*</text>
<text x="111.4" y="111.9">DMI_TXP3</text>
<text x="80.1" y="114.3">DMI_RXN3*</text>
<text x="110.4" y="114.3">DMI_TXN3*</text>
<text x="80.1" y="121.7">GCLKP</text>
<text x="80.1" y="124.2">GCLKN*</text>
<text x="108.1" y="124.2">EXP_COMPO</text>
<text x="80.1" y="129.1">SDVO_CTRLDATA</text>
<text x="80.1" y="131.6">SDVO_CTRLCLK</text>
<text x="109.3" y="126.7">EXP_COMPI</text>
</g>
<g font-size="1.8">
<text x="31.5" y="1.9">5</text>
<text x="89.7" y="1.9">4</text>
<text x="147.8" y="1.9">3</text>
<text x="205.9" y="1.9">2</text>
<text x="264.1" y="1.9">1</text>
<text x=".7" y="28.1">D</text>
<text x="293.9" y="28.1">D</text>
<text x=".7" y="76.1">C</text>
<text x="293.9" y="76.1">C</text>
<text x=".7" y="124.2">B</text>
<text x="293.9" y="124.2">B</text>
<text x=".7" y="172.2">A</text>
<text x="293.9" y="172.2">A</text>
<text x="31.5" y="196.5">5</text>
<text x="89.7" y="196.5">4</text>
<text x="147.8" y="196.5">3</text>
<text x="205.9" y="196.5">2</text>
<text x="264.1" y="196.5">1</text>
</g>
</svg>
